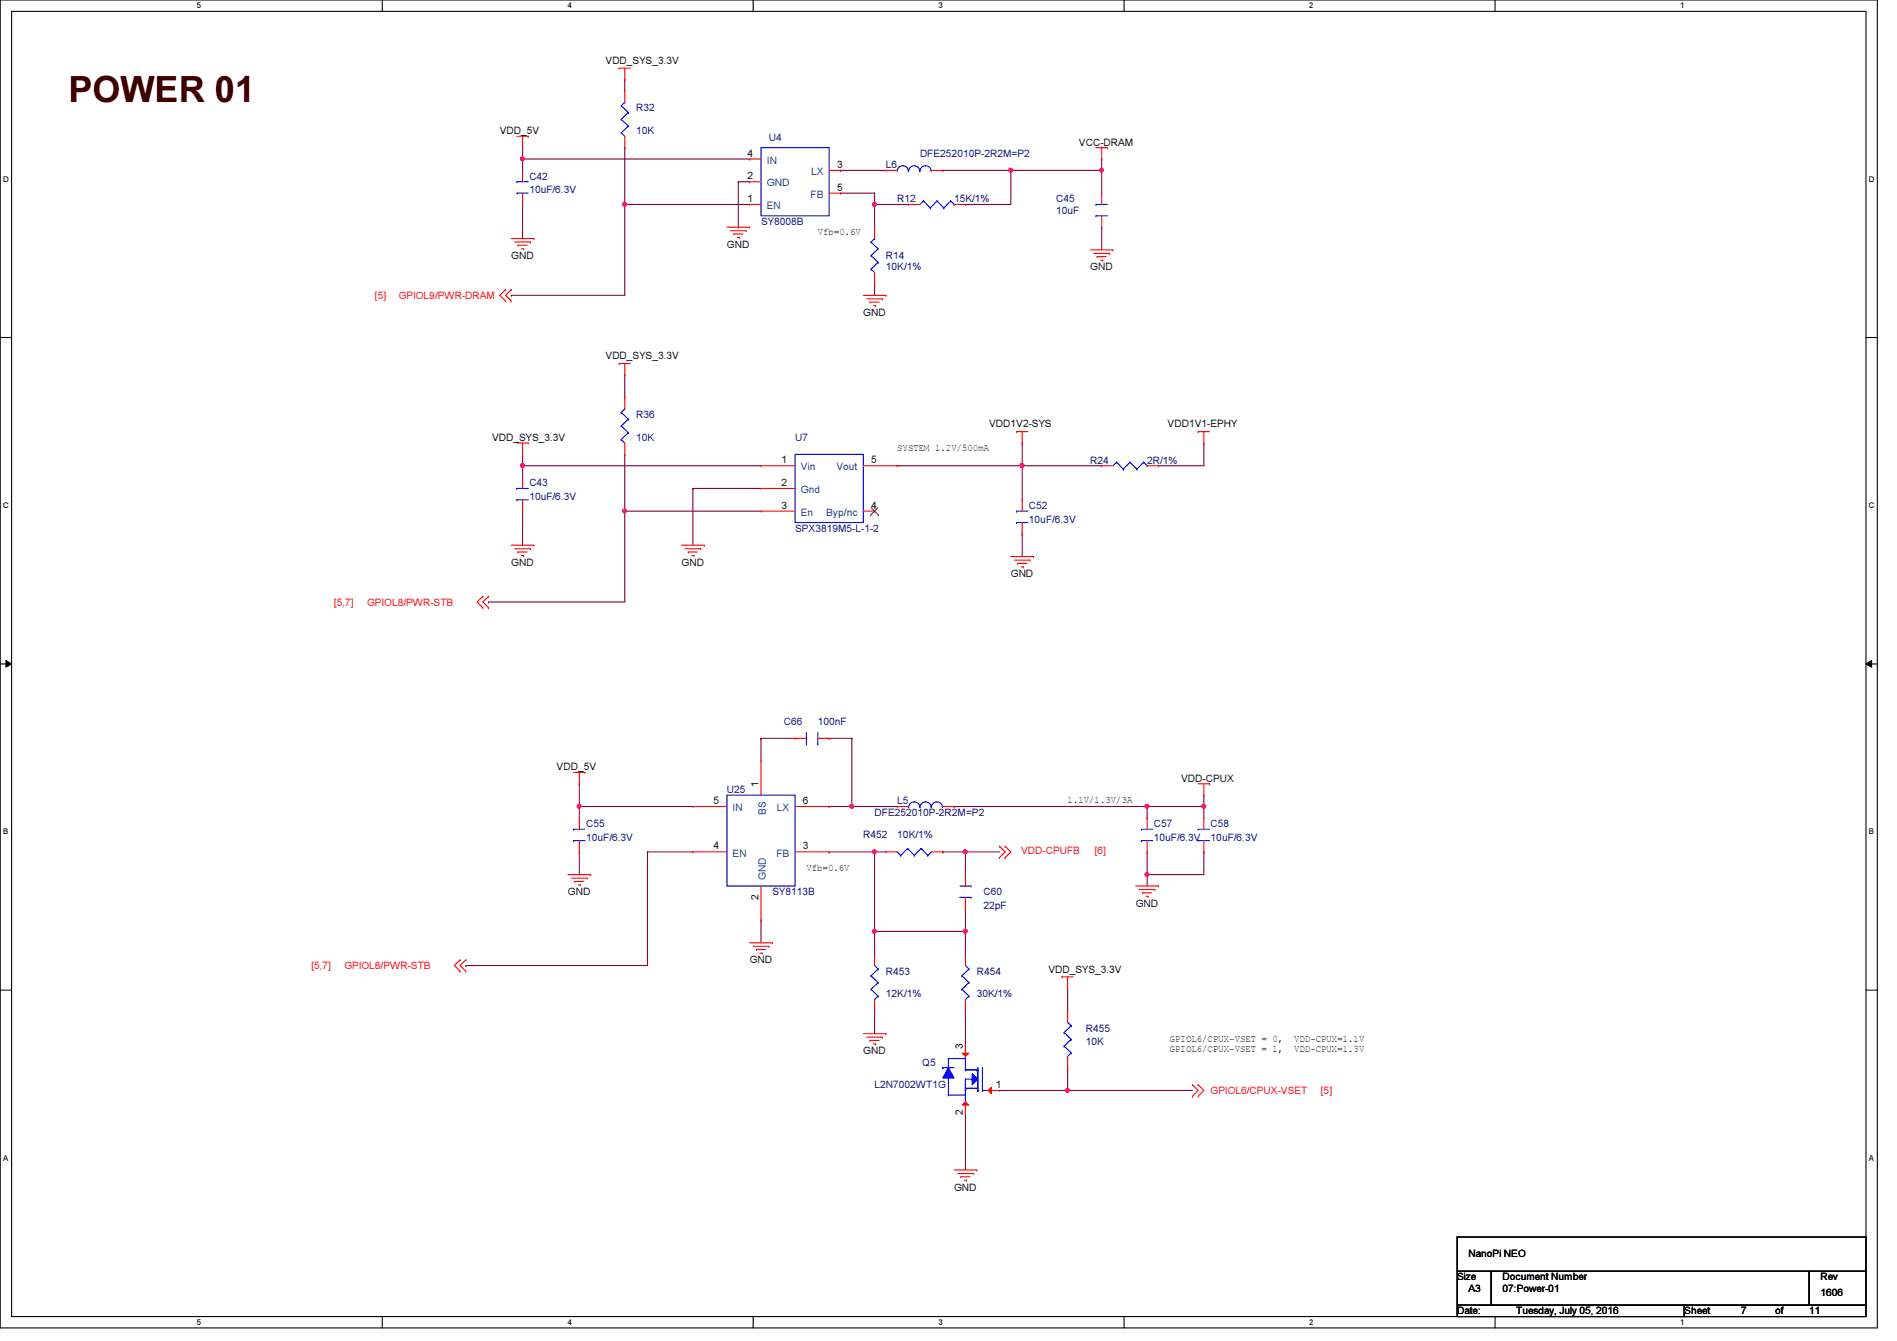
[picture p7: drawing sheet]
<svg xmlns="http://www.w3.org/2000/svg" width="297mm" height="210mm" viewBox="0 0 297 210" stroke-linecap="round" stroke-linejoin="round" font-family="sans-serif">
<path d="M0 0h294v207.9h-294zM1.8 1.8h290.4v204.3h-290.4z" fill="none" stroke="#000" stroke-width=".17"/>
<g fill="#fff">
<path d="M30.8 .2h.7v1.4h-.7z"/>
<path d="M30.8 206.2h.7v1.4h-.7z"/>
</g>
<path d="M59.9 0v1.8M59.9 206.1v1.8" fill="none" stroke="#000" stroke-width=".17"/>
<g fill="#fff">
<path d="M88.9 .2h.6v1.4h-.6z"/>
<path d="M88.9 206.2h.6v1.4h-.6z"/>
</g>
<path d="M117.9 0v1.8M117.9 206.1v1.8" fill="none" stroke="#000" stroke-width=".17"/>
<g fill="#fff">
<path d="M146.9 .2h.7v1.4h-.7z"/>
<path d="M146.9 206.2h.7v1.4h-.7z"/>
</g>
<path d="M176 0v1.8M176 206.1v1.8" fill="none" stroke="#000" stroke-width=".17"/>
<g fill="#fff">
<path d="M205 .2h.7v1.4h-.7z"/>
<path d="M205 206.2h.7v1.4h-.7z"/>
</g>
<path d="M234.1 0v1.8M234.1 206.1v1.8" fill="none" stroke="#000" stroke-width=".17"/>
<g fill="#fff">
<path d="M263.1 .2h.7v1.4h-.7z"/>
<path d="M263.1 206.2h.7v1.4h-.7z"/>
<path d="M.5 27.3h.9v1.4h-.9z"/>
<path d="M292.6 27.3h.9v1.4h-.9z"/>
<path d="M.5 78.4h.9v1.4h-.9z"/>
<path d="M292.6 78.4h.9v1.4h-.9z"/>
</g>
<path d="M0 52.8h1.8M292.2 52.8h1.8" fill="none" stroke="#000" stroke-width=".17"/>
<g fill="#fff">
<path d="M.5 129.5h.8v1.4h-.8z"/>
<path d="M292.6 129.5h.9v1.4h-.9z"/>
</g>
<path d="M0 103.9h1.8M292.2 103.9h1.8" fill="none" stroke="#000" stroke-width=".17"/>
<path d="M.9 103.4l.9 .5-.9 .5zM292.2 103.9l.9-.5v1z" fill="#000"/>
<path d="M.9 103.4l.9 .5-.9 .5zM292.2 103.9l.9-.5v1z" fill="none" stroke="#000" stroke-width=".16"/>
<g fill="#fff">
<path d="M.5 180.5h.8v1.4h-.8z"/>
<path d="M292.6 180.5h.9v1.4h-.9z"/>
</g>
<path d="M0 155h1.8M292.2 155h1.8" fill="none" stroke="#000" stroke-width=".17"/>
<g fill="none" stroke="#800040" stroke-width=".17">
<path d="M81.8 32h.1M81.8 24.9h.1M81.8 24.9v1.8M81.8 32v5.3M97.8 32h.1M97.8 32h19.6M172.5 35.6h.1M172.5 35.6v3.5M81.8 71.1h.1M81.8 72.9h.1M81.8 71.1v3.6M81.8 72.9h37.4"/>
<path d="M160.1 72.9h.1M160.1 72.9h12.4M160.1 72.9v5.3M181.4 72.9h.1M181.4 72.9h7.1M76.5 94.2h.1M76.5 94.2h21.3M160.1 83.6h.1M160.1 83.6v3.5"/>
</g>
<circle cx="81.8" cy="72.9" r=".32" fill="#f0f"/>
<circle cx="81.8" cy="72.9" r=".32" fill="none" stroke="#f0f" stroke-width=".17"/>
<path d="M97.8 12.4h.1M97.8 12.4v1.8M81.8 23.1h.1M81.8 23.1v1.8M97.8 32h.1M97.8 23.1h.1M97.8 23.1v23.1M172.5 26.7h.1M172.5 26.7v3.5" fill="none" stroke="#800040" stroke-width=".17"/>
<circle cx="97.8" cy="32" r=".32" fill="#f0f"/>
<circle cx="97.8" cy="32" r=".32" fill="none" stroke="#f0f" stroke-width=".17"/>
<path d="M80 46.2h.1M80 46.2h17.8M97.8 58.7h.1M97.8 58.7v3.5M97.8 80h.1M97.8 80v14.2" fill="none" stroke="#800040" stroke-width=".17"/>
<circle cx="97.8" cy="80" r=".32" fill="#f0f"/>
<circle cx="97.8" cy="80" r=".32" fill="none" stroke="#f0f" stroke-width=".17"/>
<path d="M97.8 71.1h.1M97.8 71.1v8.9M160.1 69.3h.1M160.1 69.3v3.6M97.8 80h.1M97.8 80h21.4" fill="none" stroke="#800040" stroke-width=".17"/>
<circle cx="160" cy="72.9" r=".32" fill="#f0f"/>
<circle cx="160" cy="72.9" r=".32" fill="none" stroke="#f0f" stroke-width=".17"/>
<path d="M188.5 69.3h.1M188.5 69.3v3.6M188.5 126.2h.1M188.5 126.2v1.8" fill="none" stroke="#800040" stroke-width=".17"/>
<circle cx="188.5" cy="126.2" r=".32" fill="#f0f"/>
<circle cx="188.5" cy="126.2" r=".32" fill="none" stroke="#f0f" stroke-width=".17"/>
<path d="M179.6 136.9h.1M179.6 136.9h8.9" fill="none" stroke="#800040" stroke-width=".17"/>
<circle cx="179.6" cy="136.9" r=".32" fill="#f0f"/>
<circle cx="179.6" cy="136.9" r=".32" fill="none" stroke="#f0f" stroke-width=".17"/>
<path d="M90.7 126.2h.1M90.7 122.7h.1M90.7 122.7v5.3M179.6 133.3h.1M179.6 136.9h.1M179.6 126.2h.1M179.6 133.3v5.4M179.6 126.2h8.9M188.5 133.3h.1M188.5 133.3v3.6M136.9 158.2h.1M136.9 158.2v3.6" fill="none" stroke="#800040" stroke-width=".17"/>
<circle cx="179.6" cy="126.2" r=".32" fill="#f0f"/>
<circle cx="179.6" cy="126.2" r=".32" fill="none" stroke="#f0f" stroke-width=".17"/>
<path d="M90.7 133.3h.1M90.7 133.3v3.6M133.4 126.2h.1M133.4 126.2h7.1M136.9 145.8h.1M136.9 145.8v3.6" fill="none" stroke="#800040" stroke-width=".17"/>
<circle cx="136.9" cy="145.8" r=".32" fill="#f0f"/>
<circle cx="136.9" cy="145.8" r=".32" fill="none" stroke="#f0f" stroke-width=".17"/>
<path d="M129.8 133.3h.1M129.8 133.3h8.9M136.9 133.3h.1" fill="none" stroke="#800040" stroke-width=".17"/>
<circle cx="136.9" cy="133.3" r=".32" fill="#f0f"/>
<circle cx="136.9" cy="133.3" r=".32" fill="none" stroke="#f0f" stroke-width=".17"/>
<path d="M90.7 126.2h.1M90.7 126.2h17.8M119.2 144h.1M119.2 144v3.6" fill="none" stroke="#800040" stroke-width=".17"/>
<circle cx="90.7" cy="126.2" r=".32" fill="#f0f"/>
<circle cx="90.7" cy="126.2" r=".32" fill="none" stroke="#f0f" stroke-width=".17"/>
<path d="M81.8 24.9h35.6M117.4 24.9h.1M101.4 133.3h.1M101.4 133.3h7.1M101.4 133.3v17.8h-28.5M188.5 124.5h.1M188.5 124.5v1.7M72.9 151.1h.1" fill="none" stroke="#800040" stroke-width=".17"/>
<circle cx="81.8" cy="24.9" r=".32" fill="#f0f"/>
<circle cx="81.8" cy="24.9" r=".32" fill="none" stroke="#f0f" stroke-width=".17"/>
<path d="M151.2 133.3h.1M151.2 133.3h5.3" fill="none" stroke="#800040" stroke-width=".17"/>
<circle cx="151.1" cy="133.3" r=".32" fill="#f0f"/>
<circle cx="151.1" cy="133.3" r=".32" fill="none" stroke="#f0f" stroke-width=".17"/>
<path d="M136.9 145.8h.1M136.9 145.8h14.3" fill="none" stroke="#800040" stroke-width=".17"/>
<circle cx="151.1" cy="145.8" r=".32" fill="#f0f"/>
<circle cx="151.1" cy="145.8" r=".32" fill="none" stroke="#f0f" stroke-width=".17"/>
<g fill="none" stroke="#800040" stroke-width=".17">
<path d="M108.5 76.5h.1M108.5 76.5h10.7M108.5 76.5v8.8M81.8 80h.1M81.8 80v5.3M119.2 115.6h.1M119.2 115.6h5.3M119.2 115.6v3.5M129.8 115.6h.1M129.8 115.6h3.6M133.4 115.6h.1M133.4 115.6v10.6"/>
<path d="M136.9 133.3h.1M136.9 133.3v12.5"/>
</g>
<circle cx="133.4" cy="126.2" r=".32" fill="#f0f"/>
<circle cx="133.4" cy="126.2" r=".32" fill="none" stroke="#f0f" stroke-width=".17"/>
<g fill="none" stroke="#800040" stroke-width=".17">
<path d="M129.8 126.2h.1M129.8 126.2h3.6M147.6 133.3h.1M147.6 133.3h3.6M151.2 133.3h.1M151.2 133.3v3.6M151.2 142.2h.1M151.2 145.8h.1M151.2 158.2h.1M151.2 142.2v7.2M151.2 158.2v5.4M167.2 158.2h.1"/>
<path d="M167.2 154.7v3.5M167.2 167.1h.1M167.2 167.1v3.6"/>
</g>
<circle cx="167.1" cy="170.7" r=".32" fill="#f0f"/>
<circle cx="167.1" cy="170.7" r=".32" fill="none" stroke="#f0f" stroke-width=".17"/>
<g fill="none" stroke="#800040" stroke-width=".17">
<path d="M115.6 28.4h.1M115.6 35.6h.1M115.6 28.4h1.8M115.6 28.4v7.2M140.5 72.9h.1M140.5 72.9h19.6M149.4 126.2h.1M149.4 126.2h30.2v1.8M179.6 128h.1M151.2 174.2h.1M151.2 174.2v8.9M156.5 170.7h30.2"/>
<path d="M167.2 170.7h.1"/>
</g>
<circle cx="160" cy="72.9" r=".32" fill="#f0f"/>
<circle cx="160" cy="72.9" r=".32" fill="none" stroke="#f0f" stroke-width=".17"/>
<path d="M136.9 32h.1M136.9 32h5.4" fill="none" stroke="#800040" stroke-width=".17"/>
<circle cx="136.9" cy="32" r=".32" fill="#f0f"/>
<circle cx="136.9" cy="32" r=".32" fill="none" stroke="#f0f" stroke-width=".17"/>
<path d="M158.3 26.7h.1M158.3 26.7h14.2" fill="none" stroke="#800040" stroke-width=".17"/>
<circle cx="172.5" cy="26.6" r=".32" fill="#f0f"/>
<circle cx="172.5" cy="26.6" r=".32" fill="none" stroke="#f0f" stroke-width=".17"/>
<circle cx="158.3" cy="26.6" r=".32" fill="#f0f"/>
<circle cx="158.3" cy="26.6" r=".32" fill="none" stroke="#f0f" stroke-width=".17"/>
<g fill="none" stroke="#800040" stroke-width=".17">
<path d="M131.6 30.2h.1M131.6 26.7h.1M131.6 30.2h5.3M131.6 26.7h7.1M136.9 32h.1M136.9 30.2h.1M136.9 30.2v5.4M147.6 26.7h.1M147.6 26.7h10.7M151.2 32h.1M158.3 26.7h.1M158.3 26.7v5.3h-7.1"/>
<path d="M172.5 24.9h.1M172.5 24.9v1.8M136.9 44.4h.1M136.9 44.4v1.8"/>
</g>
<g fill="none" stroke="#f00" stroke-width=".17">
<path d="M96.9 10.7h.1M96.9 10.7h1.8M97.8 12.4h.1M97.8 14.2h.1M97.8 10.7v1.7M97.8 14.2v1.8M80 37.3h3.6M80.6 37.9h2.5M80.9 21.3h1.8M81.1 38.4h.1M81.1 38.4h1.4M81.7 38.9h.3"/>
<path d="M81.8 23.1h.1M81.8 26.7h.1M81.8 32h.1M81.8 21.3v1.8M81.8 26.7v1.7M81.8 30.2v1.8M82 38.9h.1M82.7 21.3h.1M83.1 37.9h.1M83.6 37.3h.1M97.8 23.1h.1M97.8 21.3v1.8"/>
<path d="M113.8 35.6h3.6M114.4 36.1h2.4M114.9 36.6h.1M114.9 36.6h1.4M115.4 37.2h.4M115.8 37.2h.1M116.8 36.1h.1M117.4 35.6h.1M117.4 32h.1M117.4 28.4h.1M117.4 24.9h.1M117.4 32h1.8"/>
<path d="M117.4 28.4h1.8M117.4 24.9h1.8M129.8 26.7h1.8M129.8 30.2h1.8M131.6 26.7h.1M131.6 30.2h.1M170.7 39.1h3.6M171.3 39.7h2.4M171.6 23.1h1.8M172.5 24.9h.1M172.5 30.2h.1M172.5 35.6h.1"/>
<path d="M172.5 23.1v1.8M172.5 30.2v1.8M172.5 33.8v1.8M173.4 23.1h.1M173.7 39.7h.1M174.3 39.1h.1M79.2 47.1h.1M79.2 45.3h.1M79.2 45.3l-.9 .9 .9 .9M80 47.1h.1M80 45.3h.1M80 45.3l-.8 .9 .8 .9"/>
<path d="M96.9 56.9h.1M96.9 56.9h1.8M97.8 58.7h.1M97.8 56.9v1.8M135.2 46.2h3.5M135.7 46.8h2.5M136.2 47.3h.1M136.2 47.3h1.5M136.8 47.8h.3M137.1 47.8h.1M138.2 46.8h.1M138.7 46.2h.1"/>
<path d="M171.8 40.2h.1M171.8 40.2h1.4M172.3 40.7h.4M172.7 40.7h.1M80.9 69.3h1.8M81.8 71.1h.1M81.8 69.3v1.8M82.7 69.3h.1M159.2 67.6h.1M159.2 67.6h1.7M160.1 69.3h.1M160.1 67.6v1.7"/>
<path d="M187.6 67.6h.1M187.6 67.6h1.8M188.5 69.3h.1M188.5 67.6v1.7M75.6 95.1h.1M75.6 93.3h.1M75.6 93.3l-.9 .9 .9 .9M76.5 95.1h.1M76.5 93.3h.1M76.5 93.3l-.9 .9 .9 .9M80 85.3h3.6M80.6 85.9h2.5"/>
<path d="M81.1 86.4h.1M81.1 86.4h1.4M81.7 87h.3M82 87h.1M83.1 85.9h.1M83.6 85.3h.1M106.7 85.3h3.6M107.3 85.9h2.4M107.8 86.4h.1M107.8 86.4h1.4M108.3 87h.4M108.7 87h.1"/>
<path d="M109.7 85.9h.1M110.3 85.3h.1M158.3 87.1h3.5M158.8 87.7h2.5M159.3 88.2h.1M159.3 88.2h1.5M159.9 88.7h.3M160.2 88.7h.1M161.3 87.7h.1M161.8 87.1h.1M119.2 119.1h.1M119.2 119.1v5.4"/>
<path d="M124.5 115.6h.1M124.5 115.6h1.8M128.1 115.6h1.7M129.8 115.6h.1M88.9 136.9h3.6M89.5 137.5h2.4M89.8 120.9h1.8M90 138h.1M90 138h1.4M90.5 138.5h.4M90.7 122.7h.1M90.7 120.9v1.8"/>
<path d="M90.9 138.5h.1M91.6 120.9h.1M91.9 137.5h.1M92.5 136.9h.1M108.5 126.2h.1M108.5 133.3h.1M108.5 126.2h5.3M108.5 133.3h5.3M119.2 138.7v5.3M124.5 126.2h5.3M124.5 133.3h5.3M129.8 133.3h.1"/>
<path d="M129.8 126.2h.1M138.7 133.3h.1M138.7 133.3h1.8M145.8 133.3h1.8M147.6 133.3h.1M156.5 132.5h.1M156.5 134.2h.1M156.5 132.5l.9 .8-.9 .9M157.4 132.5h.1M157.4 134.2h.1M157.4 132.5l.9 .8-.9 .9M177.8 138.7h3.6"/>
<path d="M178.4 139.2h2.4M178.9 139.7h.1M178.9 139.7h1.4M180.8 139.2h.1M181.4 138.7h.1M187.6 122.7h1.8M188.5 124.5h.1M188.5 128h.1M188.5 133.3h.1M188.5 122.7v1.8M188.5 128v1.8M188.5 131.6v1.7"/>
<path d="M189.4 122.7h.1M72 152h.1M72 150.2h.1M72 150.2l-.8 .9 .8 .9M72.9 152h.1M72.9 150.2h.1M72.9 150.2l-.9 .9 .9 .9M117.4 147.6h3.5M117.9 148.1h2.5M118.4 148.6h.1M118.4 148.6h1.5M119 149.2h.3"/>
<path d="M119.2 144h.1M119.3 149.2h.1M120.4 148.1h.1M120.9 147.6h.1M166.3 152.9h.1M166.3 152.9h1.8M167.2 154.7h.1M167.2 152.9v1.8M179.4 140.3h.4M179.8 140.3h.1M135.2 161.8h3.5M135.7 162.3h2.5"/>
<path d="M136.2 162.9h.1M136.2 162.9h1.5M136.8 163.4h.3M137.1 163.4h.1M138.2 162.3h.1M138.7 161.8h.1M186.7 171.6h.1M186.7 169.8h.1M186.7 169.8l.9 .9-.9 .9M187.6 171.6h.1M187.6 169.8h.1M187.6 169.8l.9 .9-.9 .9"/>
<path d="M149.4 183.1h3.5M149.9 183.7h2.5M150.4 184.2h.1M150.4 184.2h1.5M151 184.7h.3M151.3 184.7h.1M152.4 183.7h.1M152.9 183.1h.1"/>
</g>
<path d="M228.2 199h5.3v5.3h-5.3zM228.2 193.6h.1M228.2 193.6v5.4M228.2 193.6h64M233.5 199h49.8v5.3h-49.8zM283.3 199h8.9v5.3h-8.9zM292.2 193.6h.1M292.2 199h.1M292.2 193.6v5.4M228.2 204.3h35.5v1.8h-35.5zM263.7 204.3h28.5v1.8h-28.5z" fill="none" stroke="#000" stroke-width=".17"/>
<g fill="none" stroke="#00f" stroke-width=".17">
<path d="M97.3 18.7h.1M97.3 16.6h.1M97.3 18.7l1.1 1M97.3 16.6l1.1 1M97.8 16h.1M97.8 16l-.5 .6M98.4 19.7h.1M98.4 17.6h.1M98.4 19.7l-1.1 1.1M98.4 17.6l-1.1 1.1M80.9 28.4h.1M80.9 30.2h.1"/>
<path d="M80.9 28.4h1.8M80.9 30.2h1.8M97.3 20.8h.1M97.3 20.8l.5 .5M119.2 23.1h10.6v10.7h-10.6zM171.6 32h.1M171.6 33.8h.1M171.6 32h1.8M171.6 33.8h1.8M126.3 116.5h.1M126.3 114.7v1.8M128.1 116.5h.1"/>
<path d="M128.1 114.7v1.8M113.8 124.5h10.7v14.2h-10.7zM140.5 133.3h.1M140.5 133.3l.6 .6M141.1 133.9h.1M142.1 132.8h.1M142.1 132.8l1.1 1.1M142.1 132.8l-1 1.1M143.2 133.9h.1M144.2 132.8h.1M144.2 132.8l1.1 1.1M144.2 132.8l-1 1.1"/>
<path d="M145.3 133.9h.1M145.8 133.3l-.5 .6M187.6 129.8h.1M187.6 131.6h.1M187.6 129.8h1.8M187.6 131.6h1.8"/>
</g>
<path d="M152.2 168l.9 .9-.9 .9z" fill="#00f"/>
<g fill="none" stroke="#00f" stroke-width=".17">
<path d="M147.6 167.1h.1M147.6 167.1h1.8M151.2 167.5h.1M151.2 170.7h.1M151.2 170.3h.1M151.2 172.5h.1M151.2 165.4v2.1M151.2 167.5h1.9M151.2 170.3h1.9M151.3 170.3h.1M152.2 168l.9 .9-.9 .9zM152.2 168.9h.1"/>
<path d="M152.2 168.9h-1v3.6M152.9 167.5h.1M153.1 170.7h.1M153.1 167.5h.1M153.1 167.1v3.6M153.8 170.7h.1M153.8 167.1h.1M153.8 170.7h.9M153.8 167.1v3.6"/>
</g>
<path d="M148.5 167.1l.9 1.6h-1.8z" fill-rule="evenodd" fill="#00f"/>
<path d="M148.5 167.1l.9 1.6h-1.8zM148.5 165.7h.1M148.5 171.4h.1M148.5 165.7v1.4M148.5 168.7v2.7M148.5 165.7h2.7M148.5 171.4h2.7M151.2 165.7h.1M151.2 171.4h.1" fill="none" stroke="#00f" stroke-width=".17"/>
<path d="M154.7 170.7l.5-.5v1z" fill="#f00"/>
<path d="M154.7 170.7l.5-.5v1zM154.7 170.7h1.8M156.5 170.7h.1" fill="none" stroke="#f00" stroke-width=".17"/>
<path d="M150.7 164.8h1l-.5 .6z" fill="#f00"/>
<path d="M150.7 164.8h1l-.5 .6zM151.2 163.6h.1M151.2 163.6v1.8" fill="none" stroke="#f00" stroke-width=".17"/>
<path d="M150.7 173l.5-.5 .5 .5z" fill="#f00"/>
<g fill="none" stroke="#f00" stroke-width=".17">
<path d="M136.9 35.6h.1M136.9 35.6v1.7M138.7 26.7h.1M138.7 26.7h1.8M142.3 32h.1M142.3 32h1.8M145.8 26.7h1.8M147.6 26.7h.1M149.4 32h1.8M151.2 32h.1M136.9 44.4h.1M136.9 42.7v1.7"/>
<path d="M81.8 74.7h.1M81.8 74.7v1.8M81.8 78.2v1.8M97.8 71.1h.1M97.8 62.2h.1M97.8 62.2v1.8M97.8 69.3v1.8M119.2 72.9h.1M119.2 76.5h.1M119.2 72.9h5.3M119.2 76.5h5.3M135.2 72.9h5.3"/>
<path d="M140.5 72.9h.1M160.1 78.2h.1M160.1 78.2v1.8M172.5 72.9h.1M172.5 72.9h1.8M179.6 72.9h1.8M181.4 72.9h.1M81.8 80h.1M119.2 80h.1M119.2 80h5.3M135.2 80h1.7M136.9 80h.1"/>
<path d="M160.1 83.6h.1M160.1 81.8v1.8M90.7 128h.1M90.7 133.3h.1M90.7 128v1.8M90.7 131.6v1.7M140.5 126.2h.1M140.5 126.2h1.8M147.6 126.2h1.8M149.4 126.2h.1M151.2 136.9h.1M151.2 136.9v1.8"/>
<path d="M179.6 128h.1M179.6 133.3h.1M179.6 128v1.8M179.6 131.6v1.7M136.9 149.4h.1M136.9 158.2h.1M136.9 149.4v1.7M136.9 156.5v1.7M151.2 149.4h.1M151.2 158.2h.1M151.2 142.2h.1M151.2 140.5v1.7"/>
<path d="M151.2 149.4v1.7M151.2 156.5v1.7M167.2 158.2h.1M167.2 158.2v1.8M150.7 173l.5-.5 .5 .5zM151.2 174.2h.1M151.2 172.5v1.7M167.2 167.1h.1M167.2 165.4v1.7"/>
</g>
<g fill="none" stroke="#00f" stroke-width=".17">
<path d="M136.4 37.9h.1M136.4 37.9l1.1 1M136.9 37.3h.1M136.9 37.3l-.5 .6M137.5 38.9h.1M137.5 38.9l-1.1 1.1M140.5 26.8a.87 .87 0 0 1 .9-.8 .87 .87 0 0 1 .8 .8M142.3 26.8a.87 .87 0 0 1 .8-.8 .87 .87 0 0 1 .9 .8M144.1 26.8a.87 .87 0 0 1 .8-.8 .87 .87 0 0 1 .9 .8M144.6 31.5h.1M144.6 31.5l-.5 .5M144.6 31.5l1.1 1.1"/>
<path d="M145.7 32.6h.1M146.7 31.5h.1M146.7 31.5l-1 1.1M146.7 31.5l1.1 1.1M147.8 32.6h.1M148.8 31.5h.1M148.8 31.5l-1 1.1M148.8 31.5l.6 .5M149.4 32h.1M136.4 42.1h.1M136.4 40h.1M136.4 42.1l.5 .6"/>
<path d="M136.4 40l1.1 1.1M137.5 41.1h.1M137.5 41.1l-1.1 1M80.9 76.5h.1M80.9 78.2h.1M80.9 76.5h1.8M80.9 78.2h1.8M97.3 68.8h.1M97.3 66.7h.1M97.3 64.6h.1M97.3 68.8l.5 .5M97.3 66.7l1.1 1"/>
<path d="M97.3 64.6l1.1 1M97.8 64h.1M97.8 64l-.5 .6M98.4 67.7h.1M98.4 65.6h.1M98.4 67.7l-1.1 1.1M98.4 65.6l-1.1 1.1M124.5 71.1h10.7v10.7h-10.7zM174.8 72.3h.1M174.8 72.3l-.5 .6M174.8 72.3l1.1 1.1M175.9 73.4h.1"/>
<path d="M176.9 72.3h.1M176.9 72.3l-1 1.1M176.9 72.3l1.1 1.1M178 73.4h.1M179.1 72.3h.1M179.1 72.3l-1.1 1.1M179.1 72.3l.5 .6M179.6 72.9h.1M159.2 80h.1M159.2 81.8h.1M159.2 80h1.7M159.2 81.8h1.7"/>
<path d="M89.8 129.8h.1M89.8 131.6h.1M89.8 129.8h1.8M89.8 131.6h1.8M142.3 126.4a.87 .87 0 0 1 .8-.9 .87 .87 0 0 1 .9 .9M144.1 126.4a.87 .87 0 0 1 .8-.9 .87 .87 0 0 1 .9 .9M145.8 126.4a.87 .87 0 0 1 .9-.9 .87 .87 0 0 1 .9 .9M150.3 138.7h1.8M152.1 138.7h.1M178.7 129.8h.1M178.7 131.6h.1M178.7 129.8h1.8"/>
<path d="M178.7 131.6h1.8M136.4 152.7h.1M136.4 154.9h.1M136.4 152.7l1.1 1.1M136.4 154.9l1.1 1M136.9 156.5h.1M136.9 151.1l.6 .6M137.5 151.7h.1M137.5 153.8h.1M137.5 155.9h.1M137.5 151.7l-1.1 1M137.5 153.8l-1.1 1.1"/>
<path d="M137.5 155.9l-.6 .6M150.3 140.5h1.8M150.6 152.7h.1M150.6 154.9h.1M150.6 152.7l1.1 1.1M150.6 154.9l1.1 1M151.2 156.5h.1M151.2 151.1l.5 .6M151.7 151.7h.1M151.7 153.8h.1M151.7 155.9h.1M151.7 151.7l-1.1 1"/>
<path d="M151.7 153.8l-1.1 1.1M151.7 155.9l-.5 .6M152.1 140.5h.1M166.6 161.6h.1M166.6 163.7h.1M166.6 161.6l1.1 1.1M166.6 163.7l1.1 1.1M167.2 165.4h.1M167.2 160l.5 .6M167.7 160.6h.1M167.7 162.7h.1M167.7 164.8h.1"/>
<path d="M167.7 160.6l-1.1 1M167.7 162.7l-1.1 1M167.7 164.8l-.5 .6"/>
</g>
<path d="M136.4 79.5l1.1 1.1M137.5 79.5l-1.1 1.1M136.4 80.6h.1M137.5 80.6h.1" fill="none" stroke="#804000" stroke-width=".16"/>
<circle cx="81.8" cy="72.9" r=".32" fill="#f0f"/>
<circle cx="81.8" cy="72.9" r=".32" fill="none" stroke="#f0f" stroke-width=".17"/>
<circle cx="97.8" cy="32" r=".32" fill="#f0f"/>
<circle cx="97.8" cy="32" r=".32" fill="none" stroke="#f0f" stroke-width=".17"/>
<circle cx="97.8" cy="80" r=".32" fill="#f0f"/>
<circle cx="97.8" cy="80" r=".32" fill="none" stroke="#f0f" stroke-width=".17"/>
<circle cx="160" cy="72.9" r=".32" fill="#f0f"/>
<circle cx="160" cy="72.9" r=".32" fill="none" stroke="#f0f" stroke-width=".17"/>
<circle cx="188.5" cy="126.2" r=".32" fill="#f0f"/>
<circle cx="188.5" cy="126.2" r=".32" fill="none" stroke="#f0f" stroke-width=".17"/>
<circle cx="179.6" cy="136.9" r=".32" fill="#f0f"/>
<circle cx="179.6" cy="136.9" r=".32" fill="none" stroke="#f0f" stroke-width=".17"/>
<circle cx="179.6" cy="126.2" r=".32" fill="#f0f"/>
<circle cx="179.6" cy="126.2" r=".32" fill="none" stroke="#f0f" stroke-width=".17"/>
<circle cx="136.9" cy="145.8" r=".32" fill="#f0f"/>
<circle cx="136.9" cy="145.8" r=".32" fill="none" stroke="#f0f" stroke-width=".17"/>
<circle cx="136.9" cy="133.3" r=".32" fill="#f0f"/>
<circle cx="136.9" cy="133.3" r=".32" fill="none" stroke="#f0f" stroke-width=".17"/>
<circle cx="90.7" cy="126.2" r=".32" fill="#f0f"/>
<circle cx="90.7" cy="126.2" r=".32" fill="none" stroke="#f0f" stroke-width=".17"/>
<circle cx="81.8" cy="24.9" r=".32" fill="#f0f"/>
<circle cx="81.8" cy="24.9" r=".32" fill="none" stroke="#f0f" stroke-width=".17"/>
<circle cx="151.1" cy="133.3" r=".32" fill="#f0f"/>
<circle cx="151.1" cy="133.3" r=".32" fill="none" stroke="#f0f" stroke-width=".17"/>
<circle cx="151.1" cy="145.8" r=".32" fill="#f0f"/>
<circle cx="151.1" cy="145.8" r=".32" fill="none" stroke="#f0f" stroke-width=".17"/>
<circle cx="133.4" cy="126.2" r=".32" fill="#f0f"/>
<circle cx="133.4" cy="126.2" r=".32" fill="none" stroke="#f0f" stroke-width=".17"/>
<circle cx="167.1" cy="170.7" r=".32" fill="#f0f"/>
<circle cx="167.1" cy="170.7" r=".32" fill="none" stroke="#f0f" stroke-width=".17"/>
<circle cx="160" cy="72.9" r=".32" fill="#f0f"/>
<circle cx="160" cy="72.9" r=".32" fill="none" stroke="#f0f" stroke-width=".17"/>
<circle cx="136.9" cy="32" r=".32" fill="#f0f"/>
<circle cx="136.9" cy="32" r=".32" fill="none" stroke="#f0f" stroke-width=".17"/>
<circle cx="172.5" cy="26.6" r=".32" fill="#f0f"/>
<circle cx="172.5" cy="26.6" r=".32" fill="none" stroke="#f0f" stroke-width=".17"/>
<circle cx="158.3" cy="26.6" r=".32" fill="#f0f"/>
<circle cx="158.3" cy="26.6" r=".32" fill="none" stroke="#f0f" stroke-width=".17"/>
<text font-size="5.7" fill="#400000" x="10.7" y="16">POWER 01</text>
<g font-size="1.6">
<text x="94.8" y="10">VDD_SYS_3.3V</text>
<text x="78.3" y="21">VDD_5V</text>
<text x="168.9" y="22.8">VCC-DRAM</text>
<text x="117" y="28.1">2</text>
<text x="117" y="24.5">4</text>
<text x="131.1" y="26.3">3</text>
<text x="131.1" y="29.8">5</text>
<text x="117" y="31.6">1</text>
<text x="80" y="40.6">GND</text>
<text x="113.8" y="38.8">GND</text>
<text x="128.1" y="36.8">Vfb=0.6V</text>
<text x="170.7" y="42.3">GND</text>
<text x="135.2" y="49.4">GND</text>
<text x="94.8" y="56.2">VDD_SYS_3.3V</text>
<text x="77" y="69">VDD_SYS_3.3V</text>
<text x="140.5" y="70.6">SYSTEM 1.2V/500mA</text>
<text x="154.9" y="66.9">VDD1V2-SYS</text>
<text x="182.8" y="66.9">VDD1V1-EPHY</text>
<text x="122.4" y="72.5">1</text>
<text x="122.4" y="76.1">2</text>
<text x="136.4" y="72.5">5</text>
<text x="122.4" y="79.6">3</text>
<text x="136.4" y="79.6">4</text>
<text x="80" y="88.6">GND</text>
<text x="106.7" y="88.6">GND</text>
<text x="158.3" y="90.3">GND</text>
<text x="87.2" y="120.6">VDD_5V</text>
<text x="111.7" y="125.9">5</text>
<text x="118.8" y="123.2" transform="rotate(-90 118.8 123.2)">1</text>
<text x="125.7" y="125.9">6</text>
<text x="167.2" y="125.7">1.1V/1.3V/3A</text>
<text x="185" y="122.3">VDD-CPUX</text>
<text x="111.7" y="133">4</text>
<text x="125.7" y="133">3</text>
<text x="126.3" y="136.4">Vfb=0.6V</text>
<text x="88.9" y="140.1">GND</text>
<text x="118.8" y="140.8" transform="rotate(-90 118.8 140.8)">2</text>
<text x="177.8" y="141.9">GND</text>
<text x="117.4" y="150.8">GND</text>
<text x="164.2" y="152.2">VDD_SYS_3.3V</text>
<text x="135.2" y="165">GND</text>
<text x="150.8" y="164.1" transform="rotate(-90 150.8 164.1)">3</text>
<text x="183.2" y="163">GPIOL6/CPUX-VSET = 0,</text>
<text x="183.2" y="164.6">GPIOL6/CPUX-VSET = 1,</text>
<text x="202.6" y="163">VDD-CPUX=1.1V</text>
<text x="202.6" y="164.6">VDD-CPUX=1.3V</text>
<text x="156" y="170.3">1</text>
<text x="150.8" y="174.6" transform="rotate(-90 150.8 174.6)">2</text>
<text x="149.4" y="186.4">GND</text>
<text x="230" y="196.7">NanoPi NEO</text>
<text x="228.2" y="200.4">Size</text>
<text x="230" y="202.2">A3</text>
<text x="235.3" y="202.2">07:Power-01</text>
<text x="235.3" y="200.4">Document Number</text>
<text x="285.1" y="202.9">1606</text>
<text x="285.1" y="200.4">Rev</text>
<text x="228.2" y="205.7">Date:</text>
<text x="237.4" y="205.7">Tuesday, July 05, 2016</text>
<text x="263.7" y="205.7">Sheet</text>
<text x="272.6" y="205.7">7</text>
<text x="278" y="205.7">of</text>
<text x="283.3" y="205.7">11</text>
</g>
<g font-size="1.6" fill="#000080">
<text x="99.6" y="17.4">R32</text>
<text x="99.6" y="21">10K</text>
<text x="120.4" y="22.1">U4</text>
<text x="82.9" y="28.1">C42</text>
<text x="138.7" y="26.3">L6</text>
<text x="144.1" y="24.6">DFE252010P-2R2M=P2</text>
<text x="82.9" y="30.2">10uF/6.3V</text>
<text x="119.2" y="35.2">SY8008B</text>
<text x="140.5" y="31.7">R12</text>
<text x="149.4" y="31.7">15K/1%</text>
<text x="165.4" y="31.7">C45</text>
<text x="165.4" y="33.4">10uF</text>
<text x="138.7" y="40.6">R14</text>
<text x="138.7" y="42.3">10K/1%</text>
<text x="99.6" y="65.4">R36</text>
<text x="99.6" y="69">10K</text>
<text x="124.5" y="69">U7</text>
<text x="82.9" y="76.1">C43</text>
<text x="170.7" y="72.6">R24</text>
<text x="179.6" y="72.6">2R/1%</text>
<text x="82.9" y="78.2">10uF/6.3V</text>
<text x="124.5" y="83.2">SPX3819M5-L-1-2</text>
<text x="161.1" y="79.7">C52</text>
<text x="161.1" y="81.8">10uF/6.3V</text>
<text x="122.7" y="113.5">C66</text>
<text x="128.1" y="113.5">100nF</text>
<text x="113.8" y="124.1">U25</text>
<text x="140.5" y="125.9">L5</text>
<text x="91.8" y="129.5">C55</text>
<text x="91.8" y="131.6">10uF/6.3V</text>
<text x="135.2" y="131.2">R452</text>
<text x="136.9" y="127.7">DFE252010P-2R2M=P2</text>
<text x="140.5" y="131.2">10K/1%</text>
<text x="180.7" y="129.5">C57</text>
<text x="180.7" y="131.6">10uF/6.3V</text>
<text x="189.6" y="129.5">C58</text>
<text x="189.6" y="131.6">10uF/6.3V</text>
<text x="120.9" y="140.1">SY8113B</text>
<text x="154" y="140.1">C60</text>
<text x="154" y="142.2">22pF</text>
<text x="138.7" y="152.6">R453</text>
<text x="152.9" y="152.6">R454</text>
<text x="138.7" y="156.1">12K/1%</text>
<text x="152.9" y="156.1">30K/1%</text>
<text x="170" y="161.5">R455</text>
<text x="144.4" y="166.8">Q5</text>
<text x="170" y="163.6">10K</text>
<text x="136.9" y="170.3">L2N7002WT1G</text>
</g>
<g font-size="1.6" fill="#004080">
<text x="120.1" y="29.2">GND</text>
<text x="120.1" y="25.6">IN</text>
<text x="127" y="27.4">LX</text>
<text x="120.1" y="32.7">EN</text>
<text x="126.9" y="30.9">FB</text>
<text x="125.4" y="73.6">Vin</text>
<text x="125.4" y="77.2">Gnd</text>
<text x="131" y="73.6">Vout</text>
<text x="125.4" y="80.7">En</text>
<text x="129.4" y="80.7">Byp/nc</text>
<text x="114.7" y="127">IN</text>
<text x="119.9" y="127.6" transform="rotate(-90 119.9 127.6)">BS</text>
<text x="121.7" y="127">LX</text>
<text x="114.7" y="134.1">EN</text>
<text x="119.9" y="137.8" transform="rotate(-90 119.9 137.8)">GND</text>
<text x="121.6" y="134.1">FB</text>
</g>
<g font-size="1.6" fill="#f00">
<text x="58.7" y="46.8">[5]</text>
<text x="62.4" y="46.8">GPIOL9/PWR-DRAM</text>
<text x="52.3" y="94.8">[5,7]</text>
<text x="57.5" y="94.8">GPIOL8/PWR-STB</text>
<text x="159.9" y="133.7">VDD-CPUFB</text>
<text x="171.4" y="133.7">[6]</text>
<text x="48.8" y="151.7">[5,7]</text>
<text x="53.9" y="151.7">GPIOL8/PWR-STB</text>
<text x="189.6" y="171.2">GPIOL6/CPUX-VSET</text>
<text x="206.8" y="171.2">[5]</text>
</g>
<g font-size="1.3">
<text x="30.8" y="1.3">5</text>
<text x="88.9" y="1.3">4</text>
<text x="146.9" y="1.3">3</text>
<text x="205" y="1.3">2</text>
<text x="263.1" y="1.3">1</text>
<text x=".5" y="28.4">D</text>
<text x="292.6" y="28.4">D</text>
<text x=".5" y="79.5">C</text>
<text x="292.6" y="79.5">C</text>
<text x=".5" y="130.6">B</text>
<text x="292.6" y="130.6">B</text>
<text x=".5" y="181.7">A</text>
<text x="292.6" y="181.7">A</text>
<text x="30.8" y="207.4">5</text>
<text x="88.9" y="207.4">4</text>
<text x="146.9" y="207.4">3</text>
<text x="205" y="207.4">2</text>
<text x="263.1" y="207.4">1</text>
</g>
</svg>
